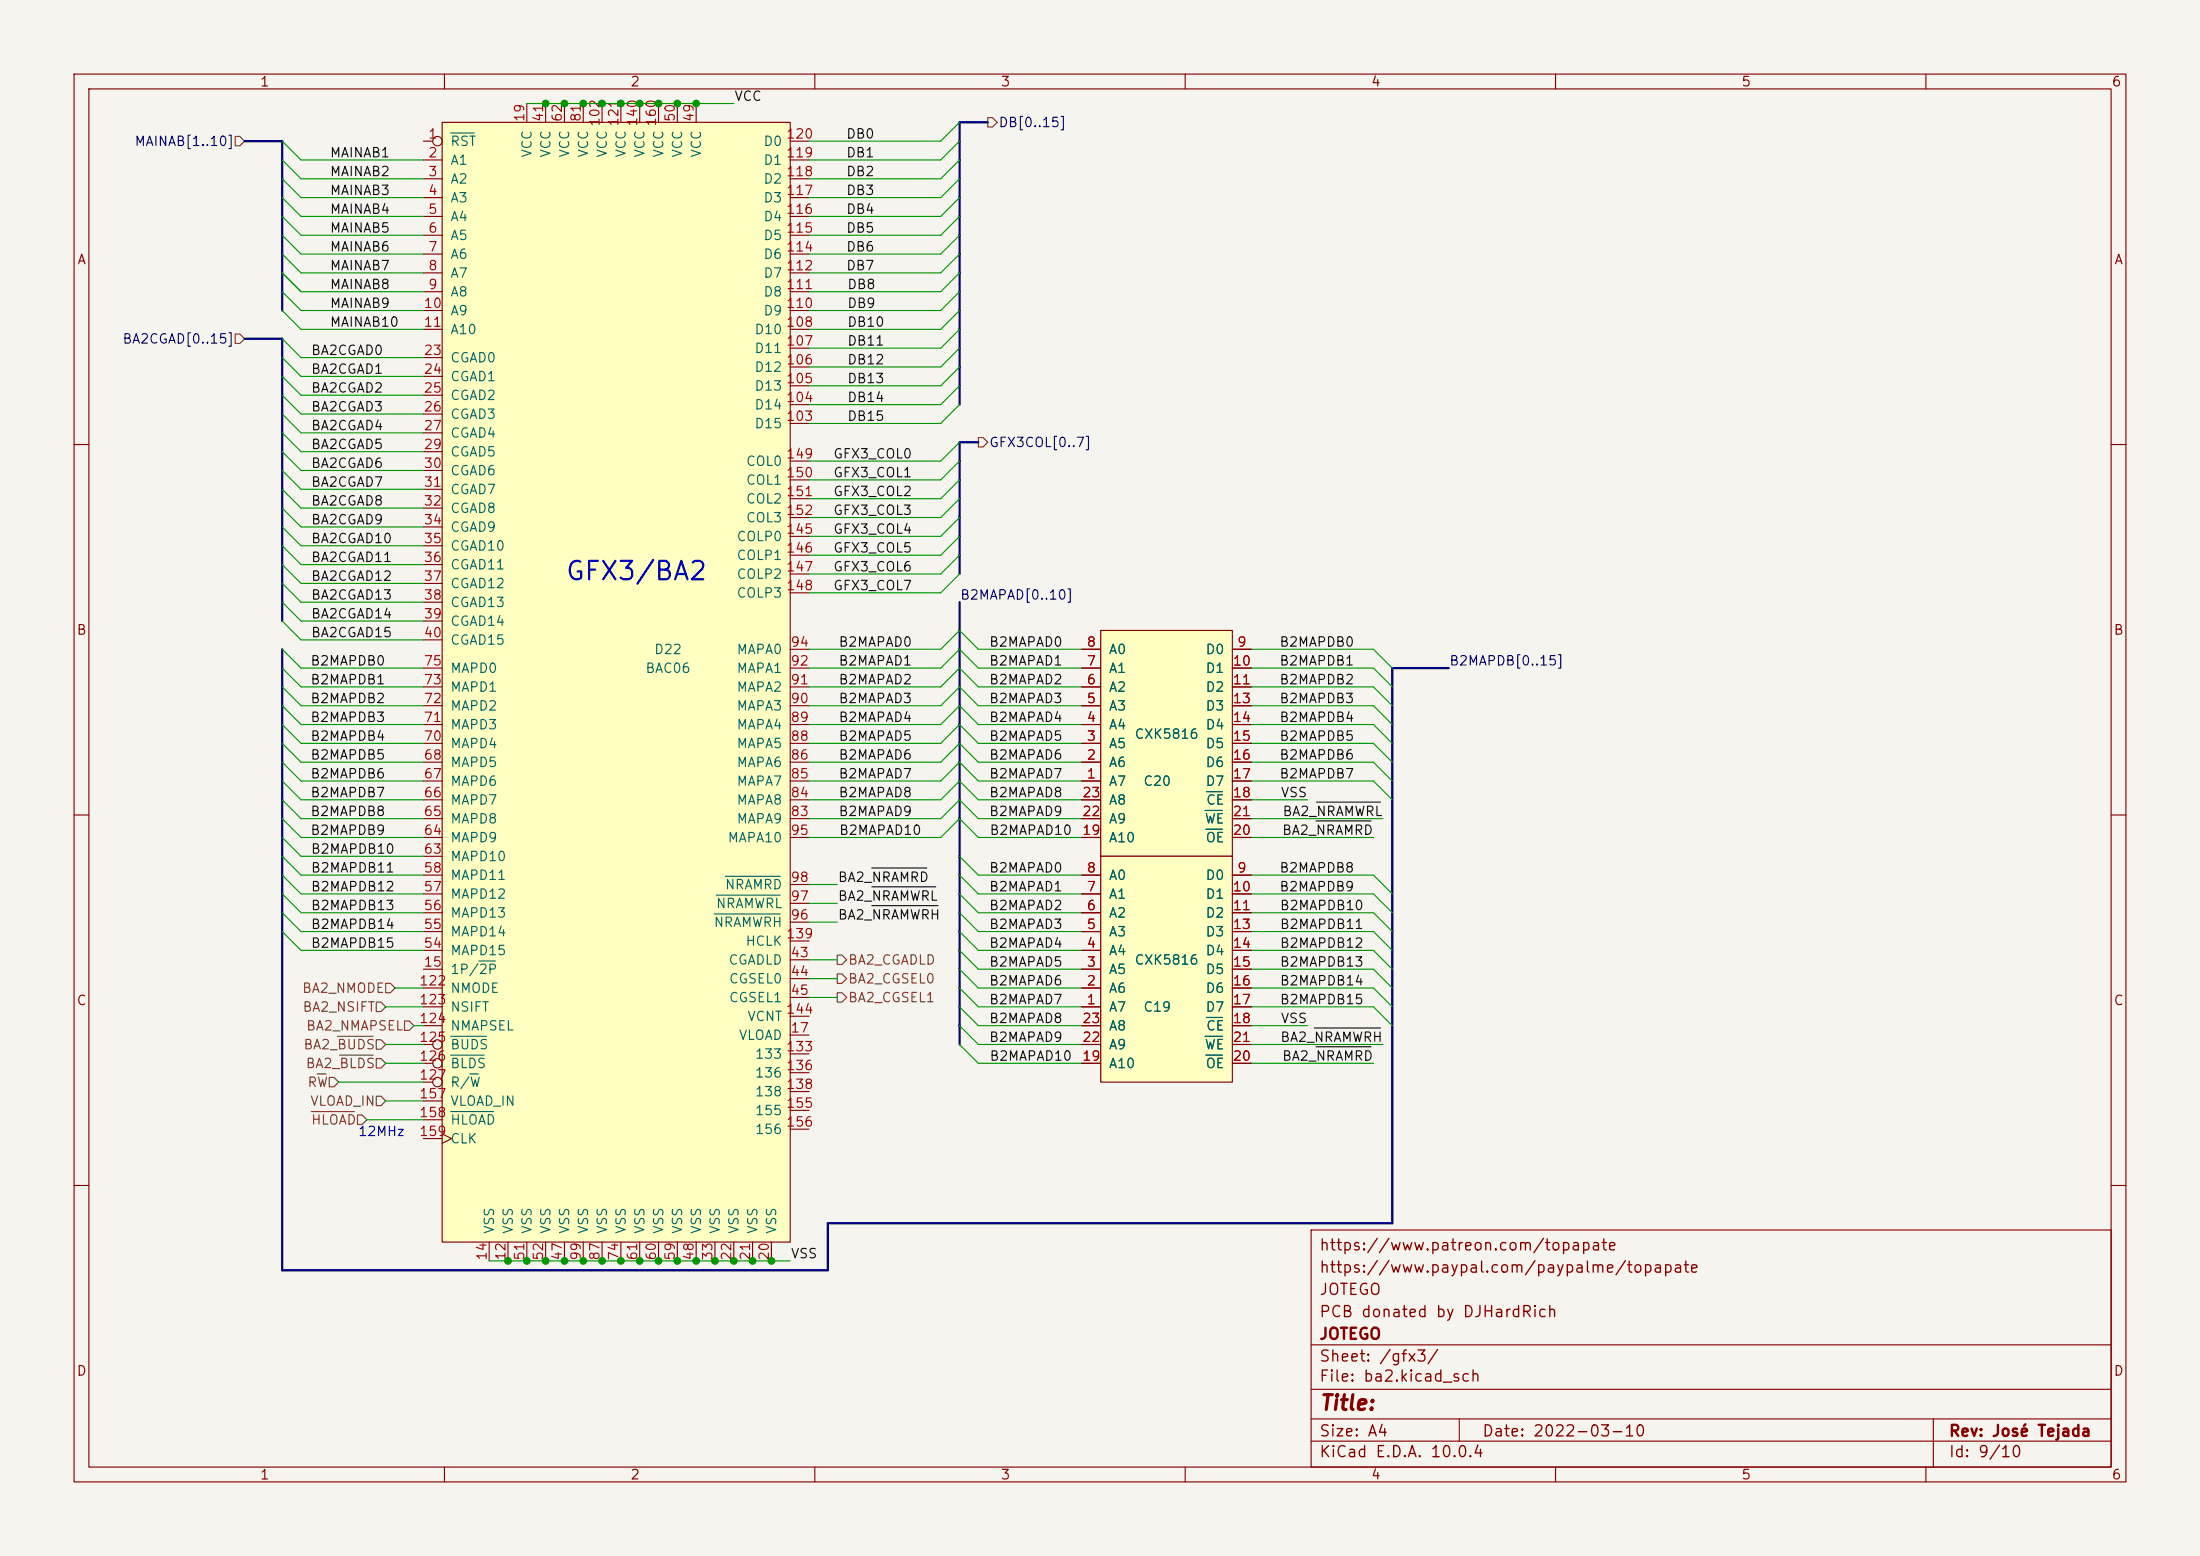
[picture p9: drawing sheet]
<svg xmlns="http://www.w3.org/2000/svg" width="297mm" height="210mm" viewBox="0 0 297 210" stroke-linecap="round" stroke-linejoin="round" font-family="sans-serif">
<path d="M0 0h297v210h-297z" fill="#f5f4ef" stroke="#f5f4ef" stroke-width=".14"/>
<g fill="none" stroke="#840000" stroke-width=".15">
<path d="M10 10h277v190h-277zM12 12h273v186h-273zM60 10v2M110 10v2M160 10v2M210 10v2M260 10v2M10 60h2M285 60h2M10 110h2M285 110h2M10 160h2"/>
<path d="M177 166h108v32h-108zM285 160h2M60 198v2M110 198v2M160 198v2M177 194.5h108M177 191.5h108M177 187.5h108M177 181.5h108M197 191.5v3M210 198v2M260 198v2"/>
<path d="M261 191.5v6.5"/>
</g>
<path d="M59.7 16.5h47v151.1h-47z" fill="#ffffc2"/>
<g fill="none" stroke="#840000" stroke-width=".15">
<path d="M57.1 19.1h1.3M59.7 16.5h47v151.1h-47zM71.1 14v2.5M73.7 14v2.5M76.2 14v2.5M78.7 14v2.5M81.3 14v2.5M83.8 14v2.5M86.4 14v2.5M88.9 14v2.5M91.4 14v2.5M94 14v2.5"/>
<path d="M106.7 19.1h2.5M57.1 21.6h2.6M57.1 24.1h2.6M57.1 26.7h2.6M57.1 29.2h2.6M57.1 31.8h2.6M57.1 34.3h2.6M57.1 36.8h2.6M57.1 39.4h2.6M106.7 21.6h2.5M106.7 24.1h2.5M106.7 26.7h2.5"/>
<path d="M106.7 29.2h2.5M106.7 31.8h2.5M106.7 34.3h2.5M106.7 36.8h2.5M106.7 39.4h2.5M57.1 41.9h2.6M57.1 44.5h2.6M57.1 48.3h2.6M57.1 50.8h2.6M57.1 53.3h2.6M57.1 55.9h2.6M57.1 58.4h2.6"/>
<path d="M106.7 41.9h2.5M106.7 44.5h2.5M106.7 57.2h2.5M106.7 54.6h2.5M106.7 52.1h2.5M106.7 49.5h2.5M106.7 47h2.5M57.1 61h2.6M57.1 63.5h2.6M57.1 66h2.6M57.1 68.6h2.6M57.1 71.1h2.6"/>
<path d="M57.1 73.7h2.6M57.1 76.2h2.6M57.1 78.7h2.6M106.7 72.4h2.5M106.7 74.9h2.5M106.7 77.5h2.5M106.7 62.2h2.5M106.7 64.8h2.5M106.7 67.3h2.5M106.7 69.9h2.5M57.1 81.3h2.6M57.1 83.8h2.6"/>
<path d="M57.1 86.4h2.6M57.1 97.8h2.6M57.1 95.3h2.6M57.1 92.7h2.6M57.1 90.2h2.6M106.7 97.8h2.5M106.7 95.3h2.5M106.7 92.7h2.5M106.7 90.2h2.5M106.7 87.6h2.5M106.7 80h2.5M57.1 118.1h2.6"/>
<path d="M57.1 115.6h2.6M57.1 113h2.6M57.1 110.5h2.6M57.1 108h2.6M57.1 105.4h2.6M57.1 102.9h2.6M57.1 100.3h2.6M106.7 113h2.5M106.7 110.5h2.5M106.7 108h2.5M106.7 105.4h2.5M106.7 102.9h2.5"/>
<path d="M106.7 100.3h2.5M106.7 119.4h2.5M57.1 130.8h2.6M57.1 128.3h2.6M57.1 125.7h2.6M57.1 123.2h2.6M57.1 120.7h2.6M57.1 133.4h2.6M57.1 135.9h2.6M57.1 138.4h2.6M106.7 139.7h2.5M106.7 129.5h2.5"/>
<path d="M106.7 132.1h2.5M106.7 134.6h2.5M106.7 124.5h2.5M106.7 121.9h2.5M106.7 127h2.5M106.7 137.2h2.5M57.1 141h1.3M57.1 143.5h1.3M57.1 146.1h1.3M57.1 148.6h2.6M57.1 151.1h2.6M57.1 153.7h2.6"/>
<path d="M59.7 153l1.3 .7-1.3 .6M106.7 142.2h2.5M106.7 144.8h2.5M106.7 147.3h2.5M106.7 149.9h2.5M106.7 152.4h2.5M66 167.6v2.6M68.6 167.6v2.6M71.1 167.6v2.6M73.7 167.6v2.6M76.2 167.6v2.6M78.7 167.6v2.6"/>
<path d="M81.3 167.6v2.6M83.8 167.6v2.6M86.4 167.6v2.6M88.9 167.6v2.6M91.4 167.6v2.6M94 167.6v2.6M96.5 167.6v2.6M99.1 167.6v2.6M101.6 167.6v2.6M104.1 167.6v2.6"/>
<circle cx="59.1" cy="19" r=".63"/>
<circle cx="59.1" cy="141" r=".63"/>
<circle cx="59.1" cy="143.5" r=".63"/>
<circle cx="59.1" cy="146" r=".63"/>
</g>
<path d="M60.8 17.9h3.2M97.9 118.3h7.4M60.8 139.9h4.9M64.6 129.7h2.3M96.4 123.4h8.9M96.7 120.8h8.6M60.8 142.4h4.6M60.8 150h5.8M63.4 144.9h1.2" fill="none" stroke="#006464" stroke-width=".15"/>
<path d="M148.6 85.1h17.8v30.5h-17.8z" fill="#ffffc2"/>
<g fill="none" stroke="#840000" stroke-width=".15">
<path d="M146 97.8h2.6M146 95.3h2.6M146 92.7h2.6M146 90.2h2.6M146 87.6h2.6M148.6 85.1h17.8v30.5h-17.8zM166.4 97.8h2.5M166.4 95.3h2.5M166.4 92.7h2.5M166.4 90.2h2.5M166.4 87.6h2.5M146 105.4h2.6"/>
<path d="M146 102.9h2.6M146 100.3h2.6M146 108h2.6M146 113h2.6M146 110.5h2.6M166.4 105.4h2.5M166.4 102.9h2.5M166.4 100.3h2.5M166.4 108h2.5M166.4 113h2.5M166.4 110.5h2.5"/>
</g>
<path d="M162.7 109.4h2.3M162.8 111.9h2.2M162.9 106.8h2.1" fill="none" stroke="#006464" stroke-width=".15"/>
<path d="M148.6 115.6h17.8v30.5h-17.8z" fill="#ffffc2"/>
<g fill="none" stroke="#840000" stroke-width=".15">
<path d="M146 97.8h2.6M146 95.3h2.6M146 92.7h2.6M146 90.2h2.6M146 87.6h2.6M166.4 97.8h2.5M166.4 95.3h2.5M166.4 92.7h2.5M166.4 90.2h2.5M166.4 87.6h2.5M146 118.1h2.6M146 105.4h2.6"/>
<path d="M146 102.9h2.6M146 100.3h2.6M146 108h2.6M146 113h2.6M146 110.5h2.6M148.6 115.6h17.8v30.5h-17.8zM166.4 118.1h2.5M166.4 105.4h2.5M166.4 102.9h2.5M166.4 100.3h2.5M166.4 108h2.5M166.4 113h2.5"/>
<path d="M166.4 110.5h2.5M146 135.9h2.6M146 133.4h2.6M146 130.8h2.6M146 128.3h2.6M146 125.7h2.6M146 123.2h2.6M146 120.7h2.6M146 138.4h2.6M166.4 135.9h2.5M166.4 133.4h2.5M166.4 130.8h2.5"/>
<path d="M166.4 128.3h2.5M166.4 125.7h2.5M166.4 123.2h2.5M166.4 120.7h2.5M166.4 138.4h2.5M146 143.5h2.6M146 141h2.6M166.4 143.5h2.5M166.4 141h2.5"/>
</g>
<path d="M162.7 109.4h2.3M162.8 111.9h2.2M162.9 106.8h2.1M162.7 139.9h2.3M162.9 137.3h2.1M162.8 142.4h2.2" fill="none" stroke="#006464" stroke-width=".15"/>
<g fill="none" stroke="#725600" stroke-width=".15">
<path d="M31.7 18.4h.7l.6 .7-.6 .6h-.7zM133.3 15.9h.7l.6 .6-.6 .6h-.7zM31.7 45.1h.7l.6 .6-.6 .7h-.7zM132.1 59.1h.6l.6 .6-.6 .6h-.6zM45.5 139.9h4.9M50.8 135.3h.6l.7 .6-.7 .6h-.6zM52.1 132.7h.6l.6 .7-.6 .6h-.6zM54.6 137.8h.6l.7 .6-.7 .7h-.6zM113 131.4h.7l.6 .7-.6 .6h-.7zM113 128.9h.7l.6 .6-.6 .7h-.7zM113 134h.7l.6 .6-.6 .7h-.7zM42 150h5.8"/>
<path d="M42.8 144.9h1.2M44.4 145.4h.7l.6 .7-.6 .6h-.7zM45.8 142.4h4.6M48.3 150.5h.6l.6 .6-.6 .7h-.6zM50.8 142.9h.6l.7 .6-.7 .6h-.6zM50.8 140.3h.6l.7 .7-.7 .6h-.6zM50.8 148h.6l.7 .6-.7 .6h-.6z"/>
</g>
<path d="M117.7 117.2h7.4M117.7 119.7h8.6M177.7 110.8h7.4M177.7 108.3h8.7M117.7 122.2h8.9M177.4 138.7h9M177.7 141.3h7.4" fill="none" stroke="#0f0f0f" stroke-width=".15"/>
<path d="M33 19.1h5.1v22.8M133.3 16.5h-3.8v38.1M33 45.7h5.1v38.1M132.1 59.7h-2.6v17.8M38.1 87.6v83.9h73.7v-6.4h76.2v-74.9h7.6M129.5 81.3v59.7" fill="none" stroke="#000084" stroke-width=".3"/>
<g fill="none" stroke="#009600" stroke-width=".15">
<path d="M38.1 19.1l2.5 2.5h16.5M71.1 14h28M129.5 16.5l-2.5 2.6h-17.8M129.5 19.1l-2.5 2.5h-17.8M38.1 39.4l2.5 2.5h16.5M38.1 34.3l2.5 2.5h16.5M38.1 36.8l2.5 2.6h16.5M38.1 31.8l2.5 2.5h16.5M38.1 29.2l2.5 2.6h16.5M38.1 24.1l2.5 2.6h16.5M38.1 26.7l2.5 2.5h16.5M38.1 21.6l2.5 2.5h16.5"/>
<path d="M129.5 39.4l-2.5 2.5h-17.8M129.5 34.3l-2.5 2.5h-17.8M129.5 36.8l-2.5 2.6h-17.8M129.5 31.8l-2.5 2.5h-17.8M129.5 29.2l-2.5 2.6h-17.8M129.5 24.1l-2.5 2.6h-17.8M129.5 26.7l-2.5 2.5h-17.8M129.5 21.6l-2.5 2.5h-17.8M38.1 45.7l2.5 2.6h16.5M38.1 48.3l2.5 2.5h16.5M38.1 41.9l2.5 2.6h16.5M38.1 50.8l2.5 2.5h16.5"/>
<path d="M38.1 58.4l2.5 2.6h16.5M38.1 55.9l2.5 2.5h16.5M38.1 53.3l2.5 2.6h16.5M129.5 41.9l-2.5 2.6h-17.8M129.5 44.5l-2.5 2.5h-17.8M129.5 52.1l-2.5 2.5h-17.8M129.5 54.6l-2.5 2.6h-17.8M129.5 49.5l-2.5 2.6h-17.8M129.5 59.7l-2.5 2.5h-17.8M129.5 47l-2.5 2.5h-17.8M38.1 78.7l2.5 2.6h16.5M38.1 76.2l2.5 2.5h16.5"/>
<path d="M38.1 73.7l2.5 2.5h16.5M38.1 68.6l2.5 2.5h16.5M38.1 71.1l2.5 2.6h16.5M38.1 63.5l2.5 2.5h16.5M38.1 66l2.5 2.6h16.5M38.1 61l2.5 2.5h16.5M129.5 72.4l-2.5 2.5h-17.8M129.5 62.2l-2.5 2.6h-17.8M129.5 69.9l-2.5 2.5h-17.8M129.5 64.8l-2.5 2.5h-17.8M129.5 67.3l-2.5 2.6h-17.8M129.5 74.9l-2.5 2.6h-17.8"/>
<path d="M129.5 77.5l-2.5 2.5h-17.8M38.1 81.3l2.5 2.5h16.5M38.1 92.7l2.5 2.6h16.5M38.1 90.2l2.5 2.5h16.5M38.1 95.3l2.5 2.5h16.5M38.1 97.8l2.5 2.5h16.5M38.1 87.6l2.5 2.6h16.5M38.1 83.8l2.5 2.6h16.5M109.2 95.3h17.8l2.5-2.6 2.6 2.6h13.9M109.2 92.7h17.8l2.5-2.5 2.6 2.5h13.9M109.2 97.8h17.8l2.5-2.5 2.6 2.5h13.9M109.2 90.2h17.8l2.5-2.6 2.6 2.6h13.9"/>
<path d="M109.2 87.6h17.8l2.5-2.5 2.6 2.5h13.9M168.9 95.3h16.5l2.6 2.5M168.9 92.7h16.5l2.6 2.6M168.9 97.8h16.5l2.6 2.5M168.9 90.2h16.5l2.6 2.5M168.9 87.6h16.5l2.6 2.6M38.1 105.4l2.5 2.6h16.5M38.1 102.9l2.5 2.5h16.5M38.1 110.5l2.5 2.5h16.5M38.1 108l2.5 2.5h16.5M38.1 115.6l2.5 2.5h16.5M38.1 118.1l2.5 2.6h16.5"/>
<path d="M38.1 113l2.5 2.6h16.5M38.1 100.3l2.5 2.6h16.5M109.2 108h17.8l2.5-2.6 2.6 2.6h13.9M109.2 105.4h17.8l2.5-2.5 2.6 2.5h13.9M109.2 119.4h3.8M109.2 113h17.8l2.5-2.5 2.6 2.5h13.9M109.2 110.5h17.8l2.5-2.5 2.6 2.5h13.9M109.2 102.9h17.8l2.5-2.6 2.6 2.6h13.9M109.2 100.3h17.8l2.5-2.5 2.6 2.5h13.9M129.5 115.6l2.6 2.5h13.9M129.5 118.1l2.6 2.6h13.9M168.9 108h7.6"/>
<path d="M168.9 105.4h16.5l2.6 2.6M168.9 113h16.5M168.9 110.5h17.8M168.9 118.1h16.5l2.6 2.6M168.9 102.9h16.5l2.6 2.5M168.9 100.3h16.5l2.6 2.6M38.1 125.7l2.5 2.6h16.5M38.1 123.2l2.5 2.5h16.5M38.1 120.7l2.5 2.5h16.5M52.1 135.9h5M53.3 133.4h3.8M55.9 138.4h1.2"/>
<path d="M109.2 121.9h3.8M109.2 134.6h3.8M109.2 129.5h3.8M109.2 124.5h3.8M109.2 132.1h3.8M129.5 135.9l2.6 2.5h13.9M129.5 125.7l2.6 2.6h13.9M129.5 130.8l2.6 2.6h13.9M129.5 133.4l2.6 2.5h13.9M129.5 128.3l2.6 2.5h13.9M129.5 123.2l2.6 2.5h13.9M129.5 138.4l2.6 2.6h13.9"/>
<path d="M129.5 120.7l2.6 2.5h13.9M168.9 138.4h7.6M168.9 128.3h16.5l2.6 2.5M168.9 133.4h16.5l2.6 2.5M168.9 135.9h16.5l2.6 2.5M168.9 120.7h16.5l2.6 2.5M168.9 130.8h16.5l2.6 2.6M168.9 125.7h16.5l2.6 2.6M168.9 123.2h16.5l2.6 2.5M45.7 146.1h11.4M49.5 151.1h7.6M52.1 141h5"/>
<path d="M52.1 143.5h5M52.1 148.6h5M129.5 141l2.6 2.5h13.9M168.9 141h17.8M168.9 143.5h16.5M66 170.2h40.7"/>
</g>
<g fill="#009600" stroke="#009600" stroke-width=".14">
<circle cx="88.9" cy="170.2" r=".46"/>
<circle cx="94" cy="170.2" r=".46"/>
<circle cx="91.4" cy="170.2" r=".46"/>
<circle cx="101.6" cy="170.2" r=".46"/>
<circle cx="104.1" cy="170.2" r=".46"/>
<circle cx="96.5" cy="170.2" r=".46"/>
<circle cx="99.1" cy="170.2" r=".46"/>
<circle cx="81.3" cy="170.2" r=".46"/>
<circle cx="78.7" cy="170.2" r=".46"/>
<circle cx="76.2" cy="170.2" r=".46"/>
<circle cx="73.7" cy="170.2" r=".46"/>
<circle cx="68.6" cy="170.2" r=".46"/>
<circle cx="71.1" cy="170.2" r=".46"/>
<circle cx="86.4" cy="170.2" r=".46"/>
<circle cx="83.8" cy="170.2" r=".46"/>
<circle cx="81.3" cy="14" r=".46"/>
<circle cx="83.8" cy="14" r=".46"/>
<circle cx="88.9" cy="14" r=".46"/>
<circle cx="86.4" cy="14" r=".46"/>
<circle cx="76.2" cy="14" r=".46"/>
<circle cx="78.7" cy="14" r=".46"/>
<circle cx="73.7" cy="14" r=".46"/>
<circle cx="94" cy="14" r=".46"/>
<circle cx="91.4" cy="14" r=".46"/>
</g>
<text font-size="2.5" fill="#0000c2" x="76.2" y="78.9">GFX3/BA2</text>
<text font-size="2" fill="#840000" x="178" y="190.8">Title:</text>
<g font-size="1.5" fill="#840000">
<text x="178" y="172.2">https://www.paypal.com/paypalme/topapate</text>
<text x="178" y="169.2">https://www.patreon.com/topapate</text>
<text x="178" y="178.2">PCB donated by DJHardRich</text>
<text x="178" y="175.2">JOTEGO</text>
<text x="178" y="184.2">Sheet: /gfx3/</text>
<text x="178" y="181.2">JOTEGO</text>
<text x="178" y="186.9">File: ba2.kicad_sch</text>
<text x="178" y="197.1">KiCad E.D.A. 10.0.4</text>
<text x="178" y="194.3">Size: A4</text>
<text x="200" y="194.3">Date: 2022-03-10</text>
<text x="263" y="194.3">Rev: José Tejada</text>
<text x="263" y="197.1">Id: 9/10</text>
</g>
<g font-size="1.3" fill="#840000">
<text x="35" y="12">1</text>
<text x="85" y="12">2</text>
<text x="135" y="12">3</text>
<text x="185" y="12">4</text>
<text x="235" y="12">5</text>
<text x="285" y="12">6</text>
<text x="10.3" y="36">A</text>
<text x="285.3" y="36">A</text>
<text x="10.3" y="86">B</text>
<text x="285.3" y="86">B</text>
<text x="10.3" y="136">C</text>
<text x="285.3" y="136">C</text>
<text x="10.3" y="186">D</text>
<text x="285.3" y="186">D</text>
<text x="35" y="200">1</text>
<text x="85" y="200">2</text>
<text x="135" y="200">3</text>
<text x="185" y="200">4</text>
<text x="235" y="200">5</text>
<text x="285" y="200">6</text>
</g>
<g font-size="1.3" fill="#a90000">
<text x="71.1" y="16.6" transform="rotate(-90 71.1 16.6)">19</text>
<text x="73.6" y="16.6" transform="rotate(-90 73.6 16.6)">41</text>
<text x="76.2" y="16.6" transform="rotate(-90 76.2 16.6)">62</text>
<text x="78.7" y="16.6" transform="rotate(-90 78.7 16.6)">81</text>
<text x="81.3" y="17.2" transform="rotate(-90 81.3 17.2)">102</text>
<text x="83.8" y="17.2" transform="rotate(-90 83.8 17.2)">121</text>
<text x="86.3" y="17.2" transform="rotate(-90 86.3 17.2)">140</text>
<text x="88.9" y="17.2" transform="rotate(-90 88.9 17.2)">160</text>
<text x="91.4" y="16.6" transform="rotate(-90 91.4 16.6)">50</text>
<text x="94" y="16.6" transform="rotate(-90 94 16.6)">49</text>
<text x="57.7" y="19">1</text>
<text x="57.7" y="21.6">2</text>
<text x="106" y="21.6">119</text>
<text x="106" y="19">120</text>
<text x="57.7" y="24.1">3</text>
<text x="57.7" y="26.6">4</text>
<text x="57.7" y="29.2">5</text>
<text x="106" y="29.2">116</text>
<text x="106" y="26.6">117</text>
<text x="106" y="24.1">118</text>
<text x="57.7" y="31.7">6</text>
<text x="57.7" y="34.3">7</text>
<text x="106" y="34.3">114</text>
<text x="106" y="31.7">115</text>
<text x="57.1" y="41.9">10</text>
<text x="57.7" y="36.8">8</text>
<text x="57.7" y="39.3">9</text>
<text x="106" y="41.9">110</text>
<text x="106" y="39.3">111</text>
<text x="106" y="36.8">112</text>
<text x="57.1" y="44.4">11</text>
<text x="106" y="47">107</text>
<text x="106" y="44.4">108</text>
<text x="57.1" y="48.2">23</text>
<text x="57.1" y="50.8">24</text>
<text x="57.1" y="53.3">25</text>
<text x="106" y="52">105</text>
<text x="106" y="49.5">106</text>
<text x="57.1" y="55.9">26</text>
<text x="57.1" y="58.4">27</text>
<text x="106" y="57.1">103</text>
<text x="106" y="54.6">104</text>
<text x="57.1" y="60.9">29</text>
<text x="57.1" y="63.5">30</text>
<text x="106" y="62.2">149</text>
<text x="106" y="64.7">150</text>
<text x="57.1" y="66">31</text>
<text x="57.1" y="68.6">32</text>
<text x="57.1" y="71.1">34</text>
<text x="106" y="67.3">151</text>
<text x="106" y="69.8">152</text>
<text x="57.1" y="73.6">35</text>
<text x="57.1" y="76.2">36</text>
<text x="106" y="72.4">145</text>
<text x="106" y="74.9">146</text>
<text x="106" y="77.4">147</text>
<text x="57.1" y="78.7">37</text>
<text x="57.1" y="81.3">38</text>
<text x="57.1" y="83.8">39</text>
<text x="106" y="80">148</text>
<text x="57.1" y="86.3">40</text>
<text x="106.6" y="87.6">94</text>
<text x="146.6" y="87.6">8</text>
<text x="166.9" y="87.6">9</text>
<text x="57.1" y="95.2">72</text>
<text x="57.1" y="92.7">73</text>
<text x="57.1" y="90.1">75</text>
<text x="106.6" y="95.2">90</text>
<text x="106.6" y="92.7">91</text>
<text x="106.6" y="90.1">92</text>
<text x="146.6" y="95.2">5</text>
<text x="146.6" y="92.7">6</text>
<text x="146.6" y="90.1">7</text>
<text x="166.3" y="90.1">10</text>
<text x="166.3" y="92.7">11</text>
<text x="166.3" y="95.2">13</text>
<text x="57.1" y="100.3">70</text>
<text x="57.1" y="97.8">71</text>
<text x="106.6" y="100.3">88</text>
<text x="106.6" y="97.8">89</text>
<text x="146.6" y="100.3">3</text>
<text x="146.6" y="97.8">4</text>
<text x="166.3" y="97.8">14</text>
<text x="166.3" y="100.3">15</text>
<text x="57.1" y="107.9">66</text>
<text x="57.1" y="105.4">67</text>
<text x="57.1" y="102.8">68</text>
<text x="106.6" y="107.9">84</text>
<text x="106.6" y="105.4">85</text>
<text x="106.6" y="102.8">86</text>
<text x="146" y="107.9">23</text>
<text x="146.6" y="105.4">1</text>
<text x="146.6" y="102.8">2</text>
<text x="166.3" y="102.8">16</text>
<text x="166.3" y="105.4">17</text>
<text x="166.3" y="107.9">18</text>
<text x="57.1" y="113">64</text>
<text x="57.1" y="110.5">65</text>
<text x="106.6" y="110.5">83</text>
<text x="106.6" y="113">95</text>
<text x="146" y="113">19</text>
<text x="146" y="110.5">22</text>
<text x="166.3" y="113">20</text>
<text x="166.3" y="110.5">21</text>
<text x="57.1" y="118.1">58</text>
<text x="57.1" y="115.5">63</text>
<text x="106.6" y="119.4">98</text>
<text x="146.6" y="118.1">8</text>
<text x="166.9" y="118.1">9</text>
<text x="57.1" y="125.7">55</text>
<text x="57.1" y="123.2">56</text>
<text x="57.1" y="120.6">57</text>
<text x="106.6" y="124.4">96</text>
<text x="106.6" y="121.9">97</text>
<text x="146.6" y="125.7">5</text>
<text x="146.6" y="123.2">6</text>
<text x="146.6" y="120.6">7</text>
<text x="166.3" y="120.6">10</text>
<text x="166.3" y="123.2">11</text>
<text x="166.3" y="125.7">13</text>
<text x="57.1" y="130.8">15</text>
<text x="57.1" y="128.2">54</text>
<text x="106" y="127">139</text>
<text x="106.6" y="129.5">43</text>
<text x="146.6" y="130.8">3</text>
<text x="146.6" y="128.2">4</text>
<text x="166.3" y="128.2">14</text>
<text x="166.3" y="130.8">15</text>
<text x="56.5" y="133.3">122</text>
<text x="56.5" y="135.9">123</text>
<text x="106" y="137.1">144</text>
<text x="106.6" y="132.1">44</text>
<text x="106.6" y="134.6">45</text>
<text x="146.6" y="135.9">1</text>
<text x="146.6" y="133.3">2</text>
<text x="166.3" y="133.3">16</text>
<text x="166.3" y="135.9">17</text>
<text x="56.5" y="138.4">124</text>
<text x="56.5" y="140.9">125</text>
<text x="56.5" y="143.5">126</text>
<text x="106" y="142.2">133</text>
<text x="106.6" y="139.7">17</text>
<text x="146" y="143.5">19</text>
<text x="146" y="140.9">22</text>
<text x="146" y="138.4">23</text>
<text x="166.3" y="138.4">18</text>
<text x="166.3" y="143.5">20</text>
<text x="166.3" y="140.9">21</text>
<text x="56.5" y="146">127</text>
<text x="56.5" y="148.6">157</text>
<text x="106" y="144.8">136</text>
<text x="106" y="147.3">138</text>
<text x="106" y="149.8">155</text>
<text x="56.5" y="151.1">158</text>
<text x="56.5" y="153.6">159</text>
<text x="106" y="152.4">156</text>
<text x="66" y="170.2" transform="rotate(-90 66 170.2)">14</text>
<text x="68.6" y="170.2" transform="rotate(-90 68.6 170.2)">12</text>
<text x="71.1" y="170.2" transform="rotate(-90 71.1 170.2)">51</text>
<text x="73.6" y="170.2" transform="rotate(-90 73.6 170.2)">52</text>
<text x="76.2" y="170.2" transform="rotate(-90 76.2 170.2)">47</text>
<text x="78.7" y="170.2" transform="rotate(-90 78.7 170.2)">99</text>
<text x="81.3" y="170.2" transform="rotate(-90 81.3 170.2)">87</text>
<text x="83.8" y="170.2" transform="rotate(-90 83.8 170.2)">74</text>
<text x="86.3" y="170.2" transform="rotate(-90 86.3 170.2)">61</text>
<text x="88.9" y="170.2" transform="rotate(-90 88.9 170.2)">60</text>
<text x="91.4" y="170.2" transform="rotate(-90 91.4 170.2)">59</text>
<text x="94" y="170.2" transform="rotate(-90 94 170.2)">48</text>
<text x="96.5" y="170.2" transform="rotate(-90 96.5 170.2)">33</text>
<text x="99" y="170.2" transform="rotate(-90 99 170.2)">22</text>
<text x="101.6" y="170.2" transform="rotate(-90 101.6 170.2)">21</text>
<text x="104.1" y="170.2" transform="rotate(-90 104.1 170.2)">20</text>
</g>
<g font-size="1.3" fill="#0f0f0f">
<text x="99.1" y="13.9">VCC</text>
<text x="44.4" y="21.6">MAINAB1</text>
<text x="114.2" y="21.6">DB1</text>
<text x="114.2" y="19">DB0</text>
<text x="44.4" y="29.2">MAINAB4</text>
<text x="44.4" y="26.6">MAINAB3</text>
<text x="44.4" y="24.1">MAINAB2</text>
<text x="114.2" y="26.6">DB3</text>
<text x="114.2" y="24.1">DB2</text>
<text x="114.2" y="29.2">DB4</text>
<text x="44.4" y="31.7">MAINAB5</text>
<text x="44.4" y="34.3">MAINAB6</text>
<text x="114.2" y="31.7">DB5</text>
<text x="114.2" y="34.3">DB6</text>
<text x="44.4" y="41.9">MAINAB9</text>
<text x="44.4" y="39.3">MAINAB8</text>
<text x="44.4" y="36.8">MAINAB7</text>
<text x="114.2" y="36.8">DB7</text>
<text x="114.3" y="41.9">DB9</text>
<text x="114.3" y="39.3">DB8</text>
<text x="44.4" y="44.4">MAINAB10</text>
<text x="114.3" y="44.4">DB10</text>
<text x="114.3" y="47">DB11</text>
<text x="41.9" y="48.2">BA2CGAD0</text>
<text x="41.9" y="53.3">BA2CGAD2</text>
<text x="41.9" y="50.8">BA2CGAD1</text>
<text x="114.3" y="52">DB13</text>
<text x="114.3" y="49.5">DB12</text>
<text x="41.9" y="55.8">BA2CGAD3</text>
<text x="41.9" y="58.4">BA2CGAD4</text>
<text x="114.3" y="54.6">DB14</text>
<text x="114.3" y="57.1">DB15</text>
<text x="41.9" y="63.5">BA2CGAD6</text>
<text x="41.9" y="60.9">BA2CGAD5</text>
<text x="112.4" y="62.2">GFX3_COL0</text>
<text x="112.4" y="64.7">GFX3_COL1</text>
<text x="41.9" y="66">BA2CGAD7</text>
<text x="41.9" y="68.5">BA2CGAD8</text>
<text x="41.9" y="71.1">BA2CGAD9</text>
<text x="112.4" y="69.8">GFX3_COL3</text>
<text x="112.4" y="67.3">GFX3_COL2</text>
<text x="41.9" y="73.6">BA2CGAD10</text>
<text x="41.9" y="76.2">BA2CGAD11</text>
<text x="112.4" y="77.4">GFX3_COL6</text>
<text x="112.4" y="74.9">GFX3_COL5</text>
<text x="112.4" y="72.4">GFX3_COL4</text>
<text x="41.9" y="83.8">BA2CGAD14</text>
<text x="41.9" y="78.7">BA2CGAD12</text>
<text x="41.9" y="81.2">BA2CGAD13</text>
<text x="112.4" y="80">GFX3_COL7</text>
<text x="41.9" y="86.3">BA2CGAD15</text>
<text x="113.1" y="87.6">B2MAPAD0</text>
<text x="133.4" y="87.6">B2MAPAD0</text>
<text x="172.6" y="87.6">B2MAPDB0</text>
<text x="41.8" y="95.2">B2MAPDB2</text>
<text x="41.8" y="90.1">B2MAPDB0</text>
<text x="41.8" y="92.7">B2MAPDB1</text>
<text x="113.1" y="90.1">B2MAPAD1</text>
<text x="113.1" y="92.7">B2MAPAD2</text>
<text x="113.1" y="95.2">B2MAPAD3</text>
<text x="133.4" y="90.1">B2MAPAD1</text>
<text x="133.4" y="92.7">B2MAPAD2</text>
<text x="133.4" y="95.2">B2MAPAD3</text>
<text x="172.6" y="92.7">B2MAPDB2</text>
<text x="172.6" y="95.2">B2MAPDB3</text>
<text x="172.6" y="90.1">B2MAPDB1</text>
<text x="41.8" y="97.8">B2MAPDB3</text>
<text x="41.8" y="100.3">B2MAPDB4</text>
<text x="113.1" y="97.8">B2MAPAD4</text>
<text x="113.1" y="100.3">B2MAPAD5</text>
<text x="133.4" y="97.8">B2MAPAD4</text>
<text x="133.4" y="100.3">B2MAPAD5</text>
<text x="172.6" y="100.3">B2MAPDB5</text>
<text x="172.6" y="97.8">B2MAPDB4</text>
<text x="41.8" y="107.9">B2MAPDB7</text>
<text x="41.8" y="105.4">B2MAPDB6</text>
<text x="41.8" y="102.8">B2MAPDB5</text>
<text x="113.1" y="107.9">B2MAPAD8</text>
<text x="113.1" y="105.4">B2MAPAD7</text>
<text x="113.1" y="102.8">B2MAPAD6</text>
<text x="133.4" y="107.9">B2MAPAD8</text>
<text x="133.4" y="105.4">B2MAPAD7</text>
<text x="133.4" y="102.8">B2MAPAD6</text>
<text x="172.6" y="102.8">B2MAPDB6</text>
<text x="172.6" y="105.4">B2MAPDB7</text>
<text x="172.8" y="107.9">VSS</text>
<text x="41.8" y="113">B2MAPDB9</text>
<text x="41.8" y="110.5">B2MAPDB8</text>
<text x="113.1" y="110.5">B2MAPAD9</text>
<text x="113.2" y="113">B2MAPAD10</text>
<text x="133.4" y="110.5">B2MAPAD9</text>
<text x="133.5" y="113">B2MAPAD10</text>
<text x="173" y="113">BA2_NRAMRD</text>
<text x="173.1" y="110.5">BA2_NRAMWRL</text>
<text x="41.9" y="115.5">B2MAPDB10</text>
<text x="41.9" y="118.1">B2MAPDB11</text>
<text x="113" y="119.3">BA2_NRAMRD</text>
<text x="133.4" y="118.1">B2MAPAD0</text>
<text x="172.6" y="118.1">B2MAPDB8</text>
<text x="41.9" y="120.6">B2MAPDB12</text>
<text x="41.9" y="123.2">B2MAPDB13</text>
<text x="41.9" y="125.7">B2MAPDB14</text>
<text x="113" y="124.4">BA2_NRAMWRH</text>
<text x="113" y="121.9">BA2_NRAMWRL</text>
<text x="133.4" y="125.7">B2MAPAD3</text>
<text x="133.4" y="123.2">B2MAPAD2</text>
<text x="133.4" y="120.6">B2MAPAD1</text>
<text x="172.6" y="120.6">B2MAPDB9</text>
<text x="172.7" y="125.7">B2MAPDB11</text>
<text x="172.7" y="123.2">B2MAPDB10</text>
<text x="41.9" y="128.2">B2MAPDB15</text>
<text x="133.4" y="128.2">B2MAPAD4</text>
<text x="133.4" y="130.8">B2MAPAD5</text>
<text x="172.7" y="130.8">B2MAPDB13</text>
<text x="172.7" y="128.2">B2MAPDB12</text>
<text x="133.4" y="135.9">B2MAPAD7</text>
<text x="133.4" y="133.3">B2MAPAD6</text>
<text x="172.7" y="133.3">B2MAPDB14</text>
<text x="172.7" y="135.9">B2MAPDB15</text>
<text x="133.4" y="140.9">B2MAPAD9</text>
<text x="133.4" y="138.4">B2MAPAD8</text>
<text x="133.5" y="143.5">B2MAPAD10</text>
<text x="172.8" y="140.9">BA2_NRAMWRH</text>
<text x="172.8" y="138.4">VSS</text>
<text x="173" y="143.5">BA2_NRAMRD</text>
<text x="106.7" y="170.1">VSS</text>
</g>
<g font-size="1.3" fill="#000084">
<text x="134.7" y="17.5">DB[0..15]</text>
<text x="18.1" y="20">MAINAB[1..10]</text>
<text x="16.4" y="46.7">BA2CGAD[0..15]</text>
<text x="133.5" y="60.7">GFX3COL[0..7]</text>
<text x="129.5" y="81.2">B2MAPAD[0..10]</text>
<text x="195.6" y="90.1">B2MAPDB[0..15]</text>
</g>
<g font-size="1.3" fill="#006464">
<text x="60.7" y="20">RST</text>
<text x="60.7" y="22.6">A1</text>
<text x="72.1" y="21.4" transform="rotate(-90 72.1 21.4)">VCC</text>
<text x="74.6" y="21.4" transform="rotate(-90 74.6 21.4)">VCC</text>
<text x="77.2" y="21.4" transform="rotate(-90 77.2 21.4)">VCC</text>
<text x="79.7" y="21.4" transform="rotate(-90 79.7 21.4)">VCC</text>
<text x="82.3" y="21.4" transform="rotate(-90 82.3 21.4)">VCC</text>
<text x="84.8" y="21.4" transform="rotate(-90 84.8 21.4)">VCC</text>
<text x="87.3" y="21.4" transform="rotate(-90 87.3 21.4)">VCC</text>
<text x="89.9" y="21.4" transform="rotate(-90 89.9 21.4)">VCC</text>
<text x="92.4" y="21.4" transform="rotate(-90 92.4 21.4)">VCC</text>
<text x="95" y="21.4" transform="rotate(-90 95 21.4)">VCC</text>
<text x="103" y="22.6">D1</text>
<text x="103" y="20">D0</text>
<text x="60.7" y="25.1">A2</text>
<text x="60.7" y="27.6">A3</text>
<text x="103" y="27.6">D3</text>
<text x="103" y="25.1">D2</text>
<text x="60.7" y="30.2">A4</text>
<text x="60.7" y="32.7">A5</text>
<text x="60.7" y="35.3">A6</text>
<text x="103" y="35.3">D6</text>
<text x="103" y="32.7">D5</text>
<text x="103" y="30.2">D4</text>
<text x="60.7" y="37.8">A7</text>
<text x="60.7" y="40.3">A8</text>
<text x="103" y="40.3">D8</text>
<text x="103" y="37.8">D7</text>
<text x="60.7" y="42.9">A9</text>
<text x="60.7" y="45.4">A10</text>
<text x="101.8" y="48">D11</text>
<text x="101.8" y="45.4">D10</text>
<text x="103" y="42.9">D9</text>
<text x="60.7" y="49.2">CGAD0</text>
<text x="60.7" y="51.8">CGAD1</text>
<text x="101.8" y="53">D13</text>
<text x="101.8" y="50.5">D12</text>
<text x="60.7" y="54.3">CGAD2</text>
<text x="60.7" y="56.9">CGAD3</text>
<text x="60.7" y="59.4">CGAD4</text>
<text x="101.8" y="58.1">D15</text>
<text x="101.8" y="55.6">D14</text>
<text x="60.7" y="61.9">CGAD5</text>
<text x="60.7" y="64.5">CGAD6</text>
<text x="100.6" y="63.2">COL0</text>
<text x="100.6" y="65.7">COL1</text>
<text x="60.7" y="67">CGAD7</text>
<text x="60.7" y="69.6">CGAD8</text>
<text x="100.6" y="68.3">COL2</text>
<text x="100.6" y="70.8">COL3</text>
<text x="60.7" y="72.1">CGAD9</text>
<text x="60.7" y="74.6">CGAD10</text>
<text x="60.7" y="77.2">CGAD11</text>
<text x="99.4" y="73.4">COLP0</text>
<text x="99.4" y="75.9">COLP1</text>
<text x="60.7" y="79.7">CGAD12</text>
<text x="60.7" y="82.3">CGAD13</text>
<text x="99.4" y="78.4">COLP2</text>
<text x="99.4" y="81">COLP3</text>
<text x="60.7" y="84.8">CGAD14</text>
<text x="60.7" y="87.3">CGAD15</text>
<text x="88.2" y="88.6">D22</text>
<text x="99.4" y="88.6">MAPA0</text>
<text x="149.6" y="88.6">A0</text>
<text x="162.7" y="88.6">D0</text>
<text x="60.7" y="93.7">MAPD1</text>
<text x="60.7" y="91.1">MAPD0</text>
<text x="87" y="91.1">BAC06</text>
<text x="99.4" y="93.7">MAPA2</text>
<text x="99.4" y="91.1">MAPA1</text>
<text x="149.6" y="93.7">A2</text>
<text x="149.6" y="91.1">A1</text>
<text x="162.7" y="91.1">D1</text>
<text x="162.7" y="93.7">D2</text>
<text x="60.7" y="101.3">MAPD4</text>
<text x="60.7" y="98.8">MAPD3</text>
<text x="60.7" y="96.2">MAPD2</text>
<text x="99.4" y="101.3">MAPA5</text>
<text x="99.4" y="98.8">MAPA4</text>
<text x="99.4" y="96.2">MAPA3</text>
<text x="149.6" y="101.3">A5</text>
<text x="149.6" y="98.8">A4</text>
<text x="149.6" y="96.2">A3</text>
<text x="153.1" y="100">CXK5816</text>
<text x="162.7" y="96.2">D3</text>
<text x="162.7" y="98.8">D4</text>
<text x="162.7" y="101.3">D5</text>
<text x="60.7" y="106.4">MAPD6</text>
<text x="60.7" y="103.8">MAPD5</text>
<text x="99.4" y="106.4">MAPA7</text>
<text x="99.4" y="103.8">MAPA6</text>
<text x="149.6" y="106.4">A7</text>
<text x="149.6" y="103.8">A6</text>
<text x="154.3" y="106.4">C20</text>
<text x="162.7" y="103.8">D6</text>
<text x="162.7" y="106.4">D7</text>
<text x="60.7" y="111.5">MAPD8</text>
<text x="60.7" y="108.9">MAPD7</text>
<text x="99.4" y="111.5">MAPA9</text>
<text x="99.4" y="108.9">MAPA8</text>
<text x="149.6" y="111.5">A9</text>
<text x="149.6" y="108.9">A8</text>
<text x="162.6" y="111.5">WE</text>
<text x="162.7" y="108.9">CE</text>
<text x="60.7" y="119.1">MAPD11</text>
<text x="60.7" y="116.5">MAPD10</text>
<text x="60.7" y="114">MAPD9</text>
<text x="98.1" y="114">MAPA10</text>
<text x="149.6" y="114">A10</text>
<text x="149.6" y="119.1">A0</text>
<text x="162.7" y="114">OE</text>
<text x="162.7" y="119.1">D0</text>
<text x="60.7" y="124.2">MAPD13</text>
<text x="60.7" y="121.6">MAPD12</text>
<text x="96.3" y="125.4">NRAMWRH</text>
<text x="96.6" y="122.9">NRAMWRL</text>
<text x="97.8" y="120.4">NRAMRD</text>
<text x="149.6" y="124.2">A2</text>
<text x="149.6" y="121.6">A1</text>
<text x="162.7" y="121.6">D1</text>
<text x="162.7" y="124.2">D2</text>
<text x="60.7" y="131.8">1P/2P</text>
<text x="60.7" y="129.2">MAPD15</text>
<text x="60.7" y="126.7">MAPD14</text>
<text x="98.3" y="130.5">CGADLD</text>
<text x="100.6" y="128">HCLK</text>
<text x="149.6" y="131.8">A5</text>
<text x="149.6" y="129.2">A4</text>
<text x="149.6" y="126.7">A3</text>
<text x="153.1" y="130.5">CXK5816</text>
<text x="162.7" y="126.7">D3</text>
<text x="162.7" y="129.2">D4</text>
<text x="162.7" y="131.8">D5</text>
<text x="60.7" y="134.3">NMODE</text>
<text x="60.7" y="136.9">NSIFT</text>
<text x="98.3" y="133.1">CGSEL0</text>
<text x="98.3" y="135.6">CGSEL1</text>
<text x="149.6" y="136.9">A7</text>
<text x="149.6" y="134.3">A6</text>
<text x="154.3" y="136.9">C19</text>
<text x="162.7" y="134.3">D6</text>
<text x="162.7" y="136.9">D7</text>
<text x="60.7" y="139.4">NMAPSEL</text>
<text x="60.7" y="141.9">BUDS</text>
<text x="99.7" y="140.7">VLOAD</text>
<text x="100.8" y="138.1">VCNT</text>
<text x="101.8" y="143.2">133</text>
<text x="149.6" y="141.9">A9</text>
<text x="149.6" y="139.4">A8</text>
<text x="162.6" y="141.9">WE</text>
<text x="162.7" y="139.4">CE</text>
<text x="60.7" y="144.5">BLDS</text>
<text x="60.7" y="147">R/W</text>
<text x="60.7" y="149.6">VLOAD_IN</text>
<text x="101.8" y="145.8">136</text>
<text x="101.8" y="148.3">138</text>
<text x="149.6" y="144.5">A10</text>
<text x="162.7" y="144.5">OE</text>
<text x="60.7" y="152.1">HLOAD</text>
<text x="60.7" y="154.6">CLK</text>
<text x="101.8" y="150.8">155</text>
<text x="101.8" y="153.4">156</text>
<text x="67" y="166.6" transform="rotate(-90 67 166.6)">VSS</text>
<text x="69.6" y="166.6" transform="rotate(-90 69.6 166.6)">VSS</text>
<text x="72.1" y="166.6" transform="rotate(-90 72.1 166.6)">VSS</text>
<text x="74.6" y="166.6" transform="rotate(-90 74.6 166.6)">VSS</text>
<text x="77.2" y="166.6" transform="rotate(-90 77.2 166.6)">VSS</text>
<text x="79.7" y="166.6" transform="rotate(-90 79.7 166.6)">VSS</text>
<text x="82.3" y="166.6" transform="rotate(-90 82.3 166.6)">VSS</text>
<text x="84.8" y="166.6" transform="rotate(-90 84.8 166.6)">VSS</text>
<text x="87.3" y="166.6" transform="rotate(-90 87.3 166.6)">VSS</text>
<text x="89.9" y="166.6" transform="rotate(-90 89.9 166.6)">VSS</text>
<text x="92.4" y="166.6" transform="rotate(-90 92.4 166.6)">VSS</text>
<text x="95" y="166.6" transform="rotate(-90 95 166.6)">VSS</text>
<text x="97.5" y="166.6" transform="rotate(-90 97.5 166.6)">VSS</text>
<text x="100" y="166.6" transform="rotate(-90 100 166.6)">VSS</text>
<text x="102.6" y="166.6" transform="rotate(-90 102.6 166.6)">VSS</text>
<text x="105.1" y="166.6" transform="rotate(-90 105.1 166.6)">VSS</text>
</g>
<g font-size="1.3" fill="#725600">
<text x="114.4" y="130.5">BA2_CGADLD</text>
<text x="40.7" y="134.3">BA2_NMODE</text>
<text x="40.8" y="136.9">BA2_NSIFT</text>
<text x="114.4" y="133.1">BA2_CGSEL0</text>
<text x="114.4" y="135.6">BA2_CGSEL1</text>
<text x="40.9" y="141.9">BA2_BUDS</text>
<text x="41.2" y="139.4">BA2_NMAPSEL</text>
<text x="41.2" y="144.5">BA2_BLDS</text>
<text x="41.4" y="147">RW</text>
<text x="41.8" y="149.6">VLOAD_IN</text>
<text x="41.9" y="152.1">HLOAD</text>
</g>
<text font-size="1.3" fill="#0000c2" x="48.3" y="153.6">12MHz</text>
</svg>
